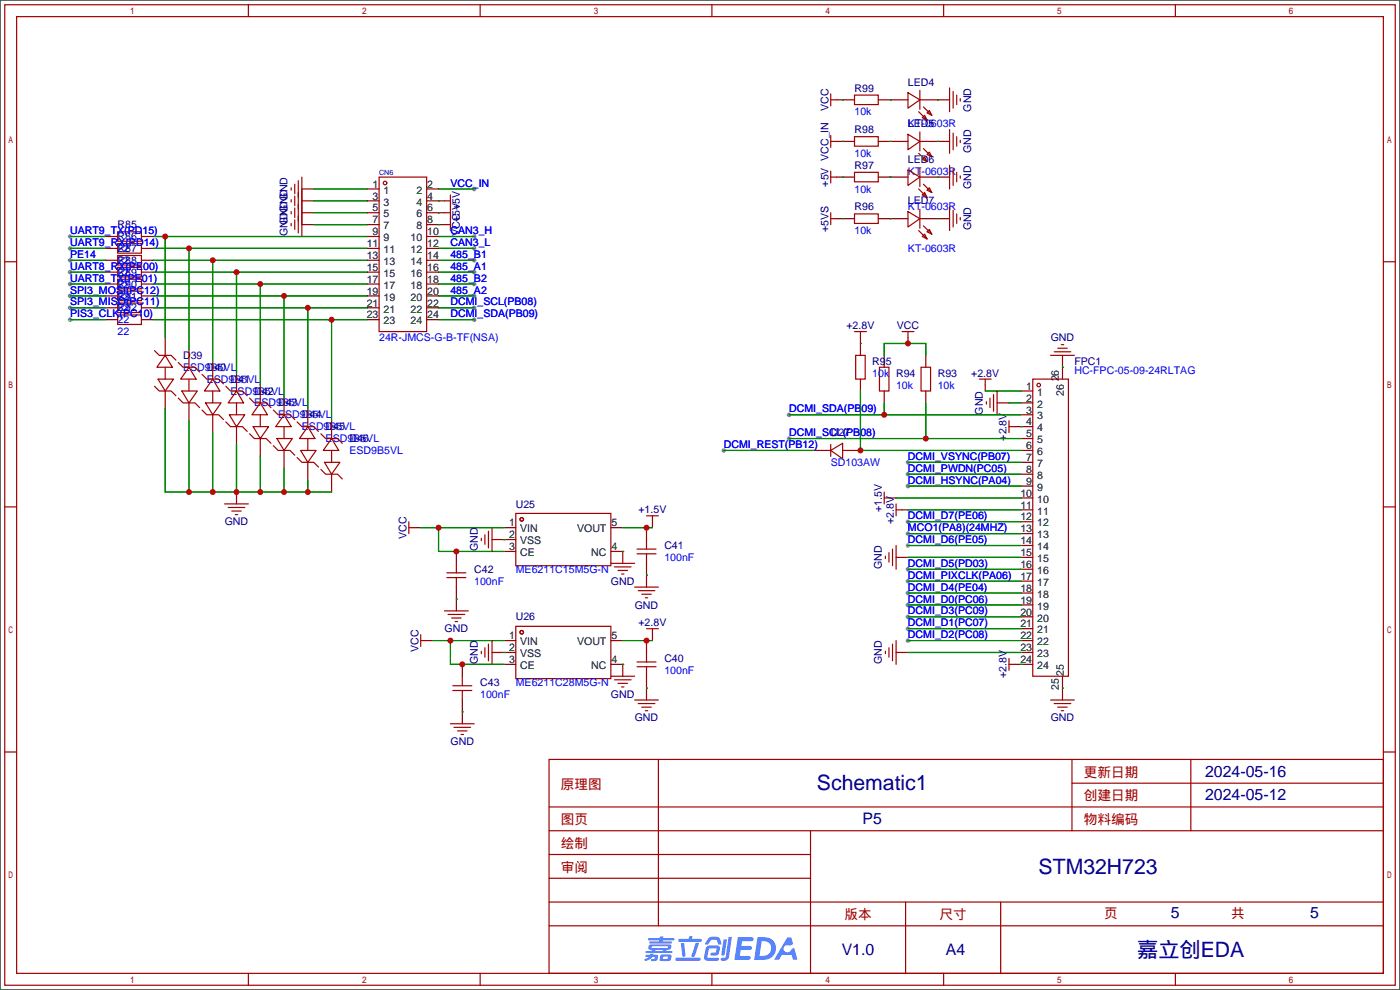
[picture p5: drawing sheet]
<svg xmlns="http://www.w3.org/2000/svg" width="299mm" height="212mm" viewBox="0 0 299 212" stroke-linecap="round" stroke-linejoin="round" font-family="sans-serif">
<path d="M0 0h299.2v211.6h-299.2z" fill="#fff" stroke="#000" stroke-width=".25"/>
<g fill="#999">
<circle cx="101.3" cy="40.4" r=".51"/>
<circle cx="101.3" cy="50.5" r=".51"/>
<circle cx="101.3" cy="53.1" r=".51"/>
<circle cx="101.3" cy="55.6" r=".51"/>
<circle cx="101.3" cy="58.2" r=".51"/>
<circle cx="101.3" cy="60.7" r=".51"/>
<circle cx="101.3" cy="63.2" r=".51"/>
<circle cx="101.3" cy="65.8" r=".51"/>
<circle cx="101.3" cy="68.3" r=".51"/>
<circle cx="168.7" cy="88.6" r=".51"/>
<circle cx="168.7" cy="93.7" r=".51"/>
<circle cx="154.7" cy="96.3" r=".51"/>
<circle cx="194.1" cy="98.8" r=".51"/>
<circle cx="194.1" cy="101.3" r=".51"/>
<circle cx="194.1" cy="103.9" r=".51"/>
<circle cx="194.1" cy="111.5" r=".51"/>
<circle cx="194.1" cy="114" r=".51"/>
<circle cx="194.1" cy="116.6" r=".51"/>
<circle cx="194.1" cy="121.7" r=".51"/>
<circle cx="194.1" cy="124.2" r=".51"/>
<circle cx="194.1" cy="126.7" r=".51"/>
<circle cx="194.1" cy="129.3" r=".51"/>
<circle cx="194.1" cy="131.8" r=".51"/>
<circle cx="194.1" cy="134.4" r=".51"/>
<circle cx="194.1" cy="136.9" r=".51"/>
<circle cx="15" cy="50.5" r=".51"/>
<circle cx="15" cy="53.1" r=".51"/>
<circle cx="15" cy="55.6" r=".51"/>
<circle cx="15" cy="58.2" r=".51"/>
<circle cx="15" cy="60.7" r=".51"/>
<circle cx="15" cy="63.2" r=".51"/>
<circle cx="15" cy="65.8" r=".51"/>
<circle cx="15" cy="68.3" r=".51"/>
</g>
<g fill="none" stroke="#a10000" stroke-width=".25">
<path d="M1 1h297.2v209.6h-297.2zM3.6 3.6h292.1v204.4h-292.1zM53.1 1v2.6M102.6 1v2.6M152.1 1v2.6M201.7 1v2.6M251.2 1v2.6M1 55.9h2.6M295.7 55.9h2.5M1 108.3h2.6M295.7 108.3h2.5M1 160.7h2.6"/>
<path d="M117.3 162.3h178.4v45.7h-178.4zM117.3 177.5h178.4M117.3 172.5h178.4M140.7 162.3v35.6M173.2 177.5v30.5M229.1 162.3v15.2M229.1 167.4h66.6M254.5 162.3v15.2M295.7 160.7h2.5M117.3 182.6h55.9M117.3 197.9h178.4M117.3 192.8h178.4"/>
<path d="M117.3 187.7h55.9M193.5 192.8v15.2M213.9 192.8v15.2M53.1 208v2.6M102.6 208v2.6M152.1 208v2.6M201.7 208v2.6M251.2 208v2.6"/>
</g>
<g fill="#5487ff">
<path d="M157.7 200.3h2.7a.48 .48 0 0 1 .7 .4 .48 .48 0 0 1-.7 .4h-1.8l-.2 1.1h1.9a.43 .43 0 0 1 .4 .4 .43 .43 0 0 1-.5 .4h-1.9l-.2 1.3h1.7a.45 .45 0 0 1 .6 .2 .45 .45 0 0 1-.2 .6h-3.2z"/>
<path d="M168.3 200.3h.8l.4 1.5-.7 .3a.84 .84 0 0 0-1.2 .3 .84 .84 0 0 0 .3 1.1 .84 .84 0 0 0 1.1-.4l.1-.2 .6-.3 .7 2.5h-.9l-.3-1h-2.1l-.6 1h-1.1z"/>
<path d="M154.7 200.8h.7l-.5 3.1a.36 .36 0 0 1-.4 .3 .36 .36 0 0 1-.3-.3z"/>
<path d="M155.7 200.2h.7l-.6 4.3a1.13 1.13 0 0 1-1.8 .6l.2-.4h.8l.1-.2z"/>
<path d="M151.4 200.6l.6-.4h1a.77 .77 0 0 1 .9 .5l.3 1-.2 .2h-.5l-.3-.9-.2-.2-1 .1-.7 1-.6-.1v-.2z"/>
<path d="M151 202.4l.5-.3h1.7a.81 .81 0 0 1 .7 .5 .81 .81 0 0 1-.2 .8 .81 .81 0 0 1-.9 .8h-.7a.32 .32 0 0 1-.3-.3 .32 .32 0 0 1 .4-.3h.8l.2-.9-1.7 .1-.3 1.8 2.2 .1a.32 .32 0 0 1 .3 .4 .32 .32 0 0 1-.4 .2h-2.3l-.4-.3-.1-.5z"/>
<path d="M144.4 204.7h5a.33 .33 0 0 1 .4 .3 .33 .33 0 0 1-.4 .3h-4.9l-.1-.1z"/>
<path d="M148.7 201.5h.7l-.6 2a.98 .98 0 0 1-.8 1.1l-.3-.3z"/>
<path d="M145.5 201.6h.7l.3 2.5a.34 .34 0 0 1-.3 .4 .34 .34 0 0 1-.4-.3z"/>
<path d="M145 200.7h2.2l.2-.6h.6l-.1 .6h1.8a.32 .32 0 0 1 .3 .3 .32 .32 0 0 1-.4 .3h-4.5l-.1-.2z"/>
<path d="M138 204.1h.9l.1-.3h.7l-.1 .3h.9a.82 .82 0 0 1-.6 1.3h-.7v-.4l.6-.1 .1-.3a.68 .68 0 0 0-.9 .4l-1.1 .4-.2-.4 1-.5h-.8z"/>
<path d="M138.6 200.5h2.4l.1-.3h.7l-.1 .3h2.2l.3 .3-.3 .2h-2.2l-.1 .2h1.8l.2 .3-.2 .1h-4.5l-.1-.4h2l.1-.2h-2.3l-.1-.2z"/>
<path d="M161.9 200.3l-.7 4.9h1.6a2.5 2.5 0 0 0 3.1-2.5 2.5 2.5 0 0 0-3.1-2.4zM162.8 201.1a1.61 1.61 0 0 1 2 1.5 1.61 1.61 0 0 1-1.8 1.7h-.7z"/>
<path d="M138.7 202a.55 .55 0 0 0-.2 .8 .55 .55 0 0 0 .7 .2l.1 .3h-1.3v.3l5.5 .1 .2-.2-.2-.2h-1.2l.2-.3a.7 .7 0 0 0 .9-.3 .7 .7 0 0 0-.1-.8l-4.1-.1zM139.3 202.3l3.3-.1 .2 .1-.2 .3h-3.2zM140 203h1.7l-.1 .3h-1.5z"/>
<path d="M141.2 204.2a1.05 1.05 0 0 0-.1 1.2 2.91 2.91 0 0 0 2.2-.2 .98 .98 0 0 0 0-1.2h-1.6zM141.8 204.5l.8-.1 .1 .4-.2 .2-.8-.1z"/>
</g>
<g fill="none" stroke="#870000" stroke-width=".25">
<path d="M178.8 37.8h3.8M178.8 30.2h3.8M178.8 21.3h3.8M187.7 37.8h6.4M187.7 30.2h6.4M187.7 21.3h6.4M196.6 37.8h6.3M196.6 30.2h6.3M196.6 21.3h6.3M22.6 50.5h2.5M22.6 53.1h2.5M22.6 55.6h2.5"/>
<path d="M22.6 58.2h2.5M30.2 50.5h2.6M30.2 53.1h2.6M30.2 55.6h2.6M30.2 58.2h2.6M64.5 40.4h2.6M64.5 42.9h2.6M64.5 45.5h2.6M64.5 48h2.6M78.5 40.4h2.5M78.5 42.9h2.5M78.5 45.5h2.5"/>
<path d="M78.5 48h2.5M78.5 50.5h2.5M78.5 53.1h2.5M78.5 55.6h2.5M78.5 58.2h2.5M91.2 40.4h2.5M91.2 42.9h3.8M91.2 45.5h3.8M91.2 48h3.8M91.2 50.5h2.5M91.2 53.1h2.5M91.2 55.6h2.5"/>
<path d="M91.2 58.2h2.5M178.8 46.7h3.8M187.7 46.7h6.4M196.6 46.7h6.3M22.6 60.7h2.5M22.6 63.2h2.5M22.6 65.8h2.5M22.6 68.3h2.5M30.2 60.7h2.6M30.2 63.2h2.6M30.2 65.8h2.6M30.2 68.3h2.6"/>
<path d="M35.3 72.1v3.8M40.4 74.7v3.8M45.5 77.2v3.8M50.5 79.8v3.8M78.5 60.7h2.5M78.5 63.2h2.5M78.5 65.8h2.5M78.5 68.3h2.5M91.2 60.7h2.5M91.2 63.2h2.5M91.2 65.8h2.5M91.2 68.3h2.5"/>
<path d="M183.9 72.1v3.8M189 75.9v2.6M194.1 72.1v1.3M197.9 75.9v2.6M227.1 75.9v5.1M35.3 83.6v3.8M40.4 86.1v3.8M45.5 88.6v3.9M50.5 91.2v3.8M55.6 82.3v3.8M55.6 93.7v3.8M60.7 84.8v3.8"/>
<path d="M60.7 96.3v3.8M65.8 87.4v3.8M65.8 98.8v3.8M70.9 89.9v3.8M173.7 96.3h3.8M180.1 96.3h3.8M183.9 81v2.6M189 83.6v2.5M197.9 83.6v2.5M210.6 82.3v1.3M213.1 86.1h2.5M216.9 91.2h3.8"/>
<path d="M218.2 83.6h2.5M218.2 86.1h2.5M218.2 88.6h2.5M218.2 93.7h2.5M218.2 96.3h2.5M218.2 98.8h2.5M50.5 105.2v2.5M70.9 101.3v3.9M88.6 112.8h1.3M97.5 117.9v2.5M105.2 115.3h5M107.7 112.8h2.5"/>
<path d="M107.7 117.9h2.5M130.6 112.8h2.5M130.6 117.9h2.5v2.5M138.2 112.8v2.5M139.4 111.5v1.3M190.2 106.4h1.3M191.5 119.1h2.6M192.8 109h1.3M218.2 101.3h2.5M218.2 103.9h2.5M218.2 106.4h2.5M218.2 109h2.5"/>
<path d="M218.2 111.5h2.5M218.2 114h2.5M218.2 116.6h2.5M218.2 119.1h2.5M91.2 136.9h1.3M97.5 125.5v5.1M105.2 139.4h5M107.7 136.9h2.5M130.6 136.9h2.5M138.2 120.4v5.1M138.2 136.9v2.5M139.4 135.6v1.3"/>
<path d="M191.5 139.4h2.6M218.2 121.7h2.5M218.2 124.2h2.5M218.2 126.7h2.5M218.2 129.3h2.5M218.2 131.8h2.5M218.2 134.4h2.5M218.2 136.9h2.5M218.2 139.4h2.5M98.8 142v2.5M98.8 149.6v5.1M107.7 142h2.5"/>
<path d="M130.6 142h2.5v2.5M138.2 144.5v5.1M216.9 142h3.8M227.1 144.5v5.1"/>
</g>
<g fill="none" stroke="#a10000" stroke-width=".25">
<path d="M194.1 19.8l2.5 1.5-2.5 1.8zM196.6 19.3v4.1M202.9 18.8v5.1M203.7 19.6v3.5M63 39.4v2M63.8 38.6v11.2M64.5 37.8v12.7M81 37.8h10.2v33.1h-10.2zM177.5 20.1v2.5M177.5 29v2.5M177.5 36.6v2.5M177.5 21.3h1.3"/>
<path d="M177.5 30.2h1.3M177.5 37.8h1.3M182.6 36.8h5.1v2.1h-5.1zM182.6 29.2h5.1v2h-5.1zM182.6 20.3h5.1v2.1h-5.1zM194.1 28.7l2.5 1.5-2.5 1.8zM194.1 36.3l2.5 1.5-2.5 1.8zM196.3 23.9l1.8 1.8M196.3 32.8l1.8 1.7M196.6 28.2v4.1M196.6 35.8v4.1M197.1 25.1l.5-.5 .5 1.1z"/>
<path d="M197.1 34l.5-.5 .5 1zM197.4 22.9l1.7 1.7M197.4 31.8l1.7 1.7M197.4 39.4l1.7 1.7M198.1 24.1l.5-.5 .5 1zM198.1 33l.5-.5 .5 1zM202.9 27.7v5.1M202.9 35.3v5.1M203.7 28.4v3.6M203.7 36.1v3.5M204.5 20.3v2.1M204.5 29.2v2"/>
<path d="M204.5 36.8v2.1M205.2 21.1v.5M205.2 30v.5M205.2 37.6v.5M25.1 49.5h5.1v2.1h-5.1zM25.1 52.1h5.1v2h-5.1zM25.1 54.6h5.1v2h-5.1zM25.1 57.2h5.1v2h-5.1zM25.1 59.7h5.1v2h-5.1zM62.2 40.1v.5M62.2 42.7v.5M62.2 45.2v.5"/>
<path d="M62.2 47.8v.5M63 41.9v2M63 44.4v2.1M63 47v2M95 42.9h1.3M95 45.5h1.3M95 48h1.3M96.3 41.7v7.6M177.5 45.5v2.5M177.5 46.7h1.3M182.6 45.7h5.1v2.1h-5.1zM194.1 45.2l2.5 1.5-2.5 1.8z"/>
<path d="M196.3 40.4l1.8 1.8M196.3 49.3l1.8 1.8M196.6 44.7v4.1M197.1 41.7l.5-.6 .5 1.1zM197.1 50.5l.5-.5 .5 1.1zM197.4 48.3l1.7 1.7M198.1 40.6l.5-.5 .5 1zM198.1 49.5l.5-.5 .5 1zM202.9 44.2v5.1M203.7 45v3.5M204.5 45.7v2.1M205.2 46.5v.5"/>
<path d="M25.1 62.2h5.1v2.1h-5.1zM25.1 64.8h5.1v2h-5.1zM25.1 67.3h5.1v2h-5.1zM33 74.9l1 1h2.6l1 1.1M35.3 75.9l1.5 2.6h-3.3zM35.3 78.5v2.5M38.1 77.5l1 1h2.6l1 1M40.4 78.5l1.5 2.5h-3.3zM182.6 70.9h2.6M182.9 75.9h2v5.1h-2zM183.9 70.9v1.2M188 78.5h2v5.1h-2z"/>
<path d="M192.8 70.9h2.5M194.1 70.9v1.2M196.8 78.5h2.1v5.1h-2.1zM224.5 75.9h5.1M225.3 75.2h3.6M226.1 74.4h2M226.8 73.7h.5M33 82.5l1 1.1h2.6l1 1M33.8 81h3.3l-1.8 2.6zM38.1 85.1l1 1h2.6l1 1M38.9 83.6h3.3l-1.8 2.5zM40.4 81v2.6"/>
<path d="M43.2 87.6l1 1h2.5l1.1 1.1M43.2 80l1 1h2.5l1.1 1M43.9 86.1h3.3l-1.7 2.5zM45.5 81l1.5 2.6h-3.3zM45.5 83.6v2.5M48.3 90.2l1 1h2.5l1 1M48.3 82.5l1 1.1h2.5l1 1M49 88.6h3.3l-1.8 2.6zM50.5 83.6l1.6 2.5h-3.3zM50.5 86.1v2.5M53.3 92.7l1.1 1h2.5l1 1M53.3 85.1l1.1 1h2.5l1 1"/>
<path d="M54.1 91.2h3.3l-1.8 2.5zM55.6 86.1l1.5 2.5h-3.3zM55.6 88.6v2.6M58.4 95.2l1 1.1h2.6l1 1M58.4 87.6l1 1h2.6l1 1.1M59.2 93.7h3.3l-1.8 2.6zM60.7 88.6l1.5 2.6h-3.3zM60.7 91.2v2.5M63.5 97.8l1 1h2.6l1 1M63.5 90.2l1 1h2.6l1 1M64.3 96.3h3.3l-1.8 2.5zM65.8 91.2l1.5 2.5h-3.3z"/>
<path d="M65.8 93.7v2.6M68.6 92.7l1 1h2.5l1.1 1M69.3 98.8h3.3l-1.7 2.5zM70.9 93.7l1.5 2.6h-3.3zM70.9 96.3v2.5M177.5 96.3l2.6-1.6v3.3zM177.5 95v2.5M209.3 81h2.5M210.6 81v1.3M210.8 85.9v.5M211.6 85.1v2M212.3 84.3v3.6"/>
<path d="M213.1 83.6v5M215.6 89.9v2.6M215.6 91.2h1.3M220.7 81h7.6v63.5h-7.6zM48 107.7h5.1M48.8 108.5h3.5M49.5 109.2h2.1M50.3 110h.5M68.6 100.3l1 1h2.5l1.1 1.1M87.4 111.5v2.5M87.4 112.8h1.2M102.9 115.1v.5"/>
<path d="M103.6 114.3v2M104.4 113.5v3.6M105.2 112.8v5.1M110.2 109.7h20.4v11.2h-20.4zM136.1 118.4h4.1M136.1 117.3h4.1M138.2 110.2h2.5M138.2 115.3v2M138.2 118.4v2M139.4 110.2v1.3M189 105.2v2.5M189 106.4h1.2"/>
<path d="M189.2 118.9v.5M190 118.1v2M190.8 117.3v3.6M191.5 107.7v2.5M191.5 116.6v5.1M191.5 109h1.3M89.9 135.6v2.6M89.9 136.9h1.3M95 130.6h5.1M95.5 123.4h4.1M95.5 122.4h4.1M95.8 131.3h3.5"/>
<path d="M96.5 132.1h2.1M97.3 132.8h.5M97.5 120.4v2M97.5 123.4v2.1M102.9 139.2v.5M103.6 138.4v2.1M104.4 137.7v3.5M105.2 136.9v5.1M110.2 133.9h20.4v11.1h-20.4zM130.6 120.4h5M131.3 121.2h3.6M132.1 121.9h2"/>
<path d="M132.8 122.7h.5M135.6 125.5h5.1M136.4 126.2h3.6M137.2 127h2M137.9 127.8h.5M138.2 134.4h2.5M138.2 139.4v2.1M139.4 134.4v1.2M189.2 139.2v.5M190 138.4v2.1M190.8 137.7v3.5M191.5 136.9v5.1"/>
<path d="M96.3 154.7h5M96.8 147.6h4M96.8 146.6h4M97 155.4h3.6M97.8 156.2h2M98.6 157h.5M98.8 144.5v2.1M98.8 147.6v2M130.6 144.5h5M131.3 145.3h3.6M132.1 146.1h2M132.8 146.8h.5"/>
<path d="M135.6 149.6h5.1M136.1 142.5h4.1M136.1 141.5h4.1M136.4 150.4h3.6M137.2 151.1h2M137.9 151.9h.5M138.2 142.5v2M215.6 140.7v2.6M215.6 142h1.3M224.5 149.6h5.1M225.3 150.4h3.6M226.1 151.1h2"/>
<path d="M226.8 151.9h.5"/>
<circle cx="82.3" cy="39.1" r=".38"/>
<circle cx="222" cy="82.3" r=".38"/>
<circle cx="111.5" cy="111" r=".38"/>
<circle cx="111.5" cy="135.1" r=".38"/>
</g>
<g fill="none" stroke="#008700" stroke-width=".25">
<path d="M180.1 21.3h.1M180.1 37.8h.1M180.1 30.2h.1M190.2 21.3h.1M190.2 30.2h.1M190.2 37.8h.1M200.4 21.3h.1M200.4 30.2h.1M200.4 37.8h.1M15 50.5h7.6M15 53.1h7.6M15 55.6h7.6"/>
<path d="M15 58.2h7.6M32.8 50.5h45.7M32.8 53.1h45.7M32.8 55.6h45.7M32.8 58.2h45.7M35.3 50.5v21.6M40.4 53.1v21.6M45.5 55.6v21.6M50.5 58.2v21.6M67.1 40.4h11.4M67.1 42.9h11.4M67.1 45.5h11.4"/>
<path d="M67.1 48h11.4M93.7 42.9h.1M93.7 45.5h.1M93.7 48h.1M93.7 40.4h7.6M93.7 50.5h7.6M93.7 53.1h7.6M93.7 55.6h7.6M93.7 58.2h7.6M180.1 46.7h.1M190.2 46.7h.1M200.4 46.7h.1"/>
<path d="M15 60.7h7.6M15 63.2h7.6M15 65.8h7.6M15 68.3h7.6M32.8 60.7h45.7M32.8 63.2h45.7M32.8 65.8h45.7M32.8 68.3h45.7M55.6 60.7v21.6M60.7 63.2v21.6M65.8 65.8v21.6M70.9 68.3v21.6"/>
<path d="M93.7 60.7h7.6M93.7 63.2h7.6M93.7 65.8h7.6M93.7 68.3h7.6M183.9 73.4h.1M189 75.9v-2.5h8.9v2.5M227.1 78.5h.1M35.3 87.4v17.8h35.6M40.4 89.9v15.3M45.5 92.5v12.7M50.5 95v10.2M55.6 97.5v7.7"/>
<path d="M154.7 96.3h19M168.7 88.6h49.5M168.7 93.7h49.5M183.9 83.6v12.7h34.3M189 86.1v2.5M194.1 98.8h24.1M197.9 86.1v7.6M210.6 83.6h7.6M215.6 86.1h2.6M218.2 91.2h.1M60.7 100.1v5.1M65.8 102.6v2.6"/>
<path d="M89.9 112.8h17.8M93.7 112.8v5.1h14M107.7 115.3h.1M133.1 117.9h.1M133.1 112.8h6.3M191.5 106.4h26.7M194.1 101.3h24.1M194.1 103.9h24.1M194.1 109h24.1M194.1 111.5h24.1M194.1 114h24.1M194.1 116.6h24.1"/>
<path d="M194.1 119.1h24.1M92.5 136.9h15.2M96.3 136.9v5.1h11.4M97.5 128h.1M107.7 139.4h.1M133.1 136.9h6.3M138.2 122.9h.1M194.1 136.9h24.1M194.1 121.7h24.1M194.1 124.2h24.1M194.1 126.7h24.1M194.1 129.3h24.1"/>
<path d="M194.1 131.8h24.1M194.1 134.4h24.1M194.1 139.4h24.1M98.8 152.1h.1M133.1 142h.1M138.2 147.1h.1M218.2 142h.1M227.1 147.1h.1"/>
</g>
<g fill="#c00">
<circle cx="35.3" cy="50.5" r=".63"/>
<circle cx="40.4" cy="53.1" r=".63"/>
<circle cx="45.5" cy="55.6" r=".63"/>
<circle cx="50.5" cy="58.2" r=".63"/>
<circle cx="55.6" cy="60.7" r=".63"/>
<circle cx="60.7" cy="63.2" r=".63"/>
<circle cx="65.8" cy="65.8" r=".63"/>
<circle cx="70.9" cy="68.3" r=".63"/>
<circle cx="40.4" cy="105.2" r=".63"/>
<circle cx="45.5" cy="105.2" r=".63"/>
<circle cx="50.5" cy="105.2" r=".63"/>
<circle cx="55.6" cy="105.2" r=".63"/>
<circle cx="60.7" cy="105.2" r=".63"/>
<circle cx="65.8" cy="105.2" r=".63"/>
<circle cx="93.7" cy="112.8" r=".63"/>
<circle cx="97.5" cy="117.9" r=".63"/>
<circle cx="96.3" cy="136.9" r=".63"/>
<circle cx="98.8" cy="142" r=".63"/>
<circle cx="138.2" cy="112.8" r=".63"/>
<circle cx="138.2" cy="136.9" r=".63"/>
<circle cx="189" cy="88.6" r=".63"/>
<circle cx="197.9" cy="93.7" r=".63"/>
<circle cx="194.1" cy="73.4" r=".63"/>
<circle cx="183.9" cy="96.3" r=".63"/>
</g>
<g font-size="4.5" fill="#000080">
<text x="174.6" y="168.9">Schematic1</text>
<text x="222" y="186.7">STM32H723</text>
<text x="243.1" y="204.5">嘉立创EDA</text>
</g>
<g font-size="3.4" fill="#000080">
<text x="257.6" y="166">2024-05-16</text>
<text x="257.6" y="171.1">2024-05-12</text>
<text x="184.4" y="176.2">P5</text>
<text x="250.3" y="196.2">5</text>
<text x="280" y="196.2">5</text>
<text x="179.9" y="204.1">V1.0</text>
<text x="202.1" y="204.1">A4</text>
</g>
<g font-size="2.9" fill="#a00000">
<text x="231.6" y="166">更新日期</text>
<text x="119.9" y="168.5">原理图</text>
<text x="231.6" y="171.1">创建日期</text>
<text x="119.9" y="176.2">图页</text>
<text x="231.6" y="176.2">物料编码</text>
<text x="119.9" y="181.2">绘制</text>
<text x="119.9" y="186.3">审阅</text>
<text x="180.5" y="196.5">版本</text>
<text x="200.8" y="196.5">尺寸</text>
<text x="236" y="196.2">页</text>
<text x="263.1" y="196.2">共</text>
</g>
<g font-size="2.3" fill="#000080">
<text x="177" y="23.7" transform="rotate(-90 177 23.7)">VCC</text>
<text x="182.6" y="19.6">R99</text>
<text x="194.1" y="18.3">LED4</text>
<text x="207.5" y="23.9" transform="rotate(-90 207.5 23.9)">GND</text>
<text x="182.6" y="28.5">R98</text>
<text x="194.1" y="27.2">LED5</text>
<text x="194.1" y="34.8">LED6</text>
<text x="207.5" y="32.7" transform="rotate(-90 207.5 32.7)">GND</text>
<text x="177" y="39.9" transform="rotate(-90 177 39.9)">+5V VCC_IN</text>
<text x="182.6" y="36.1">R97</text>
<text x="207.5" y="40.4" transform="rotate(-90 207.5 40.4)">GND</text>
<text x="61.5" y="48" transform="rotate(-90 61.5 48)">GNDGND</text>
<text x="98.3" y="47.5" transform="rotate(-90 98.3 47.5)">+5V</text>
<text x="182.6" y="45">R96</text>
<text x="194.1" y="43.7">LED7</text>
<text x="25.1" y="48.8">R85</text>
<text x="25.1" y="51.3">R86</text>
<text x="25.1" y="53.9">R87</text>
<text x="61.5" y="50.5" transform="rotate(-90 61.5 50.5)">GNDGND</text>
<text x="98.3" y="50.4" transform="rotate(-90 98.3 50.4)">VCC +5V</text>
<text x="177" y="49.5" transform="rotate(-90 177 49.5)">+5VS</text>
<text x="207.5" y="49.3" transform="rotate(-90 207.5 49.3)">GND</text>
<text x="25.1" y="56.4">R88</text>
<text x="25.1" y="58.9">R89</text>
<text x="25.1" y="61.5">R90</text>
<text x="25.1" y="64">R91</text>
<text x="25.1" y="66.6">R92</text>
<text x="180.9" y="70.4">+2.8V</text>
<text x="191.7" y="70.4">VCC</text>
<text x="39.1" y="76.7">D39</text>
<text x="186.4" y="78">R95</text>
<text x="224.6" y="72.9">GND</text>
<text x="229.6" y="78">FPC1</text>
<text x="44.2" y="79.3">D40</text>
<text x="49.3" y="81.8">D41</text>
<text x="191.5" y="80.5">R94</text>
<text x="200.4" y="80.5">R93</text>
<text x="207.6" y="80.5">+2.8V</text>
<text x="54.4" y="84.3">D42</text>
<text x="59.4" y="86.9">D43</text>
<text x="64.5" y="89.4">D44</text>
<text x="210.1" y="88.6" transform="rotate(-90 210.1 88.6)">GND</text>
<text x="69.6" y="92">D45</text>
<text x="74.7" y="94.5">D46</text>
<text x="177.5" y="93.2">U27</text>
<text x="215.1" y="94.2" transform="rotate(-90 215.1 94.2)">+2.8V</text>
<text x="48" y="112.3">GND</text>
<text x="110.2" y="108.5">U25</text>
<text x="136.5" y="109.7">+1.5V</text>
<text x="188.5" y="109.4" transform="rotate(-90 188.5 109.4)">+1.5V</text>
<text x="191" y="112" transform="rotate(-90 191 112)">+2.8V</text>
<text x="86.9" y="115.2" transform="rotate(-90 86.9 115.2)">VCC</text>
<text x="102.1" y="117.8" transform="rotate(-90 102.1 117.8)">GND</text>
<text x="142" y="117.4">C41</text>
<text x="101.3" y="122.4">C42</text>
<text x="130.6" y="125">GND</text>
<text x="188.5" y="121.6" transform="rotate(-90 188.5 121.6)">GND</text>
<text x="135.7" y="130.1">GND</text>
<text x="95" y="135.1">GND</text>
<text x="110.2" y="132.6">U26</text>
<text x="136.5" y="133.9">+2.8V</text>
<text x="89.4" y="139.3" transform="rotate(-90 89.4 139.3)">VCC</text>
<text x="102.1" y="142" transform="rotate(-90 102.1 142)">GND</text>
<text x="142" y="141.5">C40</text>
<text x="188.5" y="142" transform="rotate(-90 188.5 142)">GND</text>
<text x="102.6" y="146.6">C43</text>
<text x="130.6" y="149.1">GND</text>
<text x="215.1" y="145" transform="rotate(-90 215.1 145)">+2.8V</text>
<text x="135.7" y="154.2">GND</text>
<text x="224.6" y="154.2">GND</text>
<text x="96.3" y="159.3">GND</text>
</g>
<g font-size="2.3" fill="#00f">
<text x="182.6" y="24.6">10k</text>
<text x="194.1" y="27.2">KT-0603R</text>
<text x="182.6" y="33.5">10k</text>
<text x="96.3" y="39.9">VCC_IN</text>
<text x="182.6" y="41.2">10k</text>
<text x="194.1" y="37.3">KT-0603R</text>
<text x="194.1" y="45">KT-0603R</text>
<text x="15" y="50">UART9_TX(PD15)</text>
<text x="15" y="52.6">UART9_RX(PD14)</text>
<text x="25.1" y="53.9">22</text>
<text x="96.3" y="50">CAN3_H</text>
<text x="96.3" y="52.6">CAN3_L</text>
<text x="182.6" y="50">10k</text>
<text x="194.1" y="53.9">KT-0603R</text>
<text x="15" y="55.1">PE14</text>
<text x="15" y="57.7">UART8_RX(PE00)</text>
<text x="25.1" y="56.4">22</text>
<text x="25.1" y="58.9">22</text>
<text x="96.3" y="55.1">485_B1</text>
<text x="96.3" y="57.7">485_A1</text>
<text x="15" y="60.2">UART8_TX(PE01)</text>
<text x="15" y="62.7">SPI3_MOSI(PC12)</text>
<text x="15" y="65.3">SPI3_MISO(PC11)</text>
<text x="25.1" y="61.5">22</text>
<text x="25.1" y="64">22</text>
<text x="96.3" y="60.2">485_B2</text>
<text x="96.3" y="62.7">485_A2</text>
<text x="96.3" y="65.3">DCMI_SCL(PB08)</text>
<text x="15" y="67.8">PIS3_CLK(PC10)</text>
<text x="25.1" y="66.6">22</text>
<text x="25.1" y="69.1">22</text>
<text x="25.1" y="71.6">22</text>
<text x="96.3" y="67.8">DCMI_SDA(PB09)</text>
<text x="81" y="72.9">24R-JMCS-G-B-TF(NSA)</text>
<text x="39.1" y="79.3">ESD9B5VL</text>
<text x="44.2" y="81.8">ESD9B5VL</text>
<text x="186.4" y="80.5">10k</text>
<text x="191.5" y="83.1">10k</text>
<text x="200.4" y="83.1">10k</text>
<text x="229.6" y="80">HC-FPC-05-09-24RLTAG</text>
<text x="49.3" y="84.3">ESD9B5VL</text>
<text x="54.4" y="86.9">ESD9B5VL</text>
<text x="59.4" y="89.4">ESD9B5VL</text>
<text x="168.7" y="88.1">DCMI_SDA(PB09)</text>
<text x="64.5" y="92">ESD9B5VL</text>
<text x="69.6" y="94.5">ESD9B5VL</text>
<text x="154.7" y="95.8">DCMI_REST(PB12)</text>
<text x="168.7" y="93.2">DCMI_SCL(PB08)</text>
<text x="74.7" y="97">ESD9B5VL</text>
<text x="177.5" y="99.6">SD103AW</text>
<text x="194.1" y="98.3">DCMI_VSYNC(PB07)</text>
<text x="194.1" y="100.8">DCMI_PWDN(PC05)</text>
<text x="194.1" y="103.4">DCMI_HSYNC(PA04)</text>
<text x="194.1" y="111">DCMI_D7(PE06)</text>
<text x="194.1" y="113.5">MCO1(PA8)(24MHZ)</text>
<text x="142" y="119.9">100nF</text>
<text x="194.1" y="116.1">DCMI_D6(PE05)</text>
<text x="101.3" y="125">100nF</text>
<text x="110.2" y="122.4">ME6211C15M5G-N</text>
<text x="194.1" y="121.2">DCMI_D5(PD03)</text>
<text x="194.1" y="123.7">DCMI_PIXCLK(PA06)</text>
<text x="194.1" y="126.2">DCMI_D4(PE04)</text>
<text x="194.1" y="128.8">DCMI_D0(PC06)</text>
<text x="194.1" y="131.3">DCMI_D3(PC09)</text>
<text x="194.1" y="133.9">DCMI_D1(PC07)</text>
<text x="194.1" y="136.4">DCMI_D2(PC08)</text>
<text x="102.6" y="149.1">100nF</text>
<text x="110.2" y="146.6">ME6211C28M5G-N</text>
<text x="142" y="144">100nF</text>
</g>
<g font-size="2.3">
<text x="79.6" y="40.1">1</text>
<text x="82" y="41.4">1</text>
<text x="89" y="41.4">2</text>
<text x="91.3" y="40.1">2</text>
<text x="79.6" y="42.7">3</text>
<text x="79.6" y="45.2">5</text>
<text x="79.6" y="47.7">7</text>
<text x="82" y="43.9">3</text>
<text x="82" y="46.5">5</text>
<text x="89" y="46.5">6</text>
<text x="89" y="43.9">4</text>
<text x="91.3" y="47.7">8</text>
<text x="91.3" y="45.2">6</text>
<text x="91.3" y="42.7">4</text>
<text x="78.4" y="52.8">11</text>
<text x="79.6" y="50.3">9</text>
<text x="82" y="49">7</text>
<text x="82" y="51.5">9</text>
<text x="87.7" y="51.5">10</text>
<text x="89" y="49">8</text>
<text x="91.3" y="52.8">12</text>
<text x="91.3" y="50.3">10</text>
<text x="78.4" y="55.4">13</text>
<text x="78.4" y="57.9">15</text>
<text x="82" y="54.1">11</text>
<text x="82" y="56.6">13</text>
<text x="82" y="59.2">15</text>
<text x="87.7" y="59.2">16</text>
<text x="87.7" y="56.6">14</text>
<text x="87.7" y="54.1">12</text>
<text x="91.3" y="57.9">16</text>
<text x="91.3" y="55.4">14</text>
<text x="78.4" y="60.4">17</text>
<text x="78.4" y="63">19</text>
<text x="78.4" y="65.5">21</text>
<text x="82" y="61.7">17</text>
<text x="82" y="64.2">19</text>
<text x="87.7" y="64.2">20</text>
<text x="87.7" y="61.7">18</text>
<text x="91.3" y="65.5">22</text>
<text x="91.3" y="63">20</text>
<text x="91.3" y="60.4">18</text>
<text x="78.4" y="68.1">23</text>
<text x="82" y="66.8">21</text>
<text x="82" y="69.3">23</text>
<text x="87.7" y="69.3">24</text>
<text x="87.7" y="66.8">22</text>
<text x="91.3" y="68.1">24</text>
<text x="219.3" y="83.3">1</text>
<text x="226.3" y="81.5" transform="rotate(-90 226.3 81.5)">26</text>
<text x="219.3" y="85.8">2</text>
<text x="219.3" y="88.4">3</text>
<text x="221.7" y="84.6">1</text>
<text x="221.7" y="87.1">2</text>
<text x="221.7" y="89.6">3</text>
<text x="227.3" y="84.5" transform="rotate(-90 227.3 84.5)">26</text>
<text x="219.3" y="90.9">4</text>
<text x="219.3" y="93.5">5</text>
<text x="219.3" y="96">6</text>
<text x="221.7" y="92.2">4</text>
<text x="221.7" y="94.7">5</text>
<text x="219.3" y="98.5">7</text>
<text x="219.3" y="101.1">8</text>
<text x="221.7" y="97.3">6</text>
<text x="221.7" y="99.8">7</text>
<text x="218.1" y="106.2">10</text>
<text x="219.3" y="103.6">9</text>
<text x="221.7" y="102.3">8</text>
<text x="221.7" y="104.9">9</text>
<text x="221.7" y="107.4">10</text>
<text x="108.8" y="112.5">1</text>
<text x="111.2" y="113.8">VIN</text>
<text x="123.3" y="113.8">VOUT</text>
<text x="130.7" y="112.5">5</text>
<text x="218.1" y="108.7">11</text>
<text x="218.1" y="111.2">12</text>
<text x="218.1" y="113.8">13</text>
<text x="221.7" y="110">11</text>
<text x="221.7" y="112.5">12</text>
<text x="108.8" y="115">2</text>
<text x="108.8" y="117.6">3</text>
<text x="111.2" y="116.3">VSS</text>
<text x="111.2" y="118.9">CE</text>
<text x="126.3" y="118.9">NC</text>
<text x="130.7" y="117.6">4</text>
<text x="218.1" y="116.3">14</text>
<text x="218.1" y="118.9">15</text>
<text x="221.7" y="115">13</text>
<text x="221.7" y="117.6">14</text>
<text x="218.1" y="121.4">16</text>
<text x="218.1" y="123.9">17</text>
<text x="221.7" y="120.1">15</text>
<text x="221.7" y="122.7">16</text>
<text x="221.7" y="125.2">17</text>
<text x="218.1" y="126.5">18</text>
<text x="218.1" y="129">19</text>
<text x="218.1" y="131.6">20</text>
<text x="221.7" y="127.7">18</text>
<text x="221.7" y="130.3">19</text>
<text x="108.8" y="136.6">1</text>
<text x="111.2" y="137.9">VIN</text>
<text x="123.3" y="137.9">VOUT</text>
<text x="130.7" y="136.6">5</text>
<text x="218.1" y="134.1">21</text>
<text x="218.1" y="136.6">22</text>
<text x="221.7" y="132.8">20</text>
<text x="221.7" y="135.4">21</text>
<text x="221.7" y="137.9">22</text>
<text x="108.8" y="139.2">2</text>
<text x="108.8" y="141.7">3</text>
<text x="111.2" y="140.4">VSS</text>
<text x="111.2" y="143">CE</text>
<text x="126.3" y="143">NC</text>
<text x="130.7" y="141.7">4</text>
<text x="218.1" y="139.2">23</text>
<text x="218.1" y="141.7">24</text>
<text x="221.7" y="140.4">23</text>
<text x="221.7" y="143">24</text>
<text x="226.3" y="147.5" transform="rotate(-90 226.3 147.5)">25</text>
<text x="227.3" y="144.5" transform="rotate(-90 227.3 144.5)">25</text>
</g>
<text font-size="1.5" fill="#000080" x="81" y="37.5">CN6</text>
</svg>
